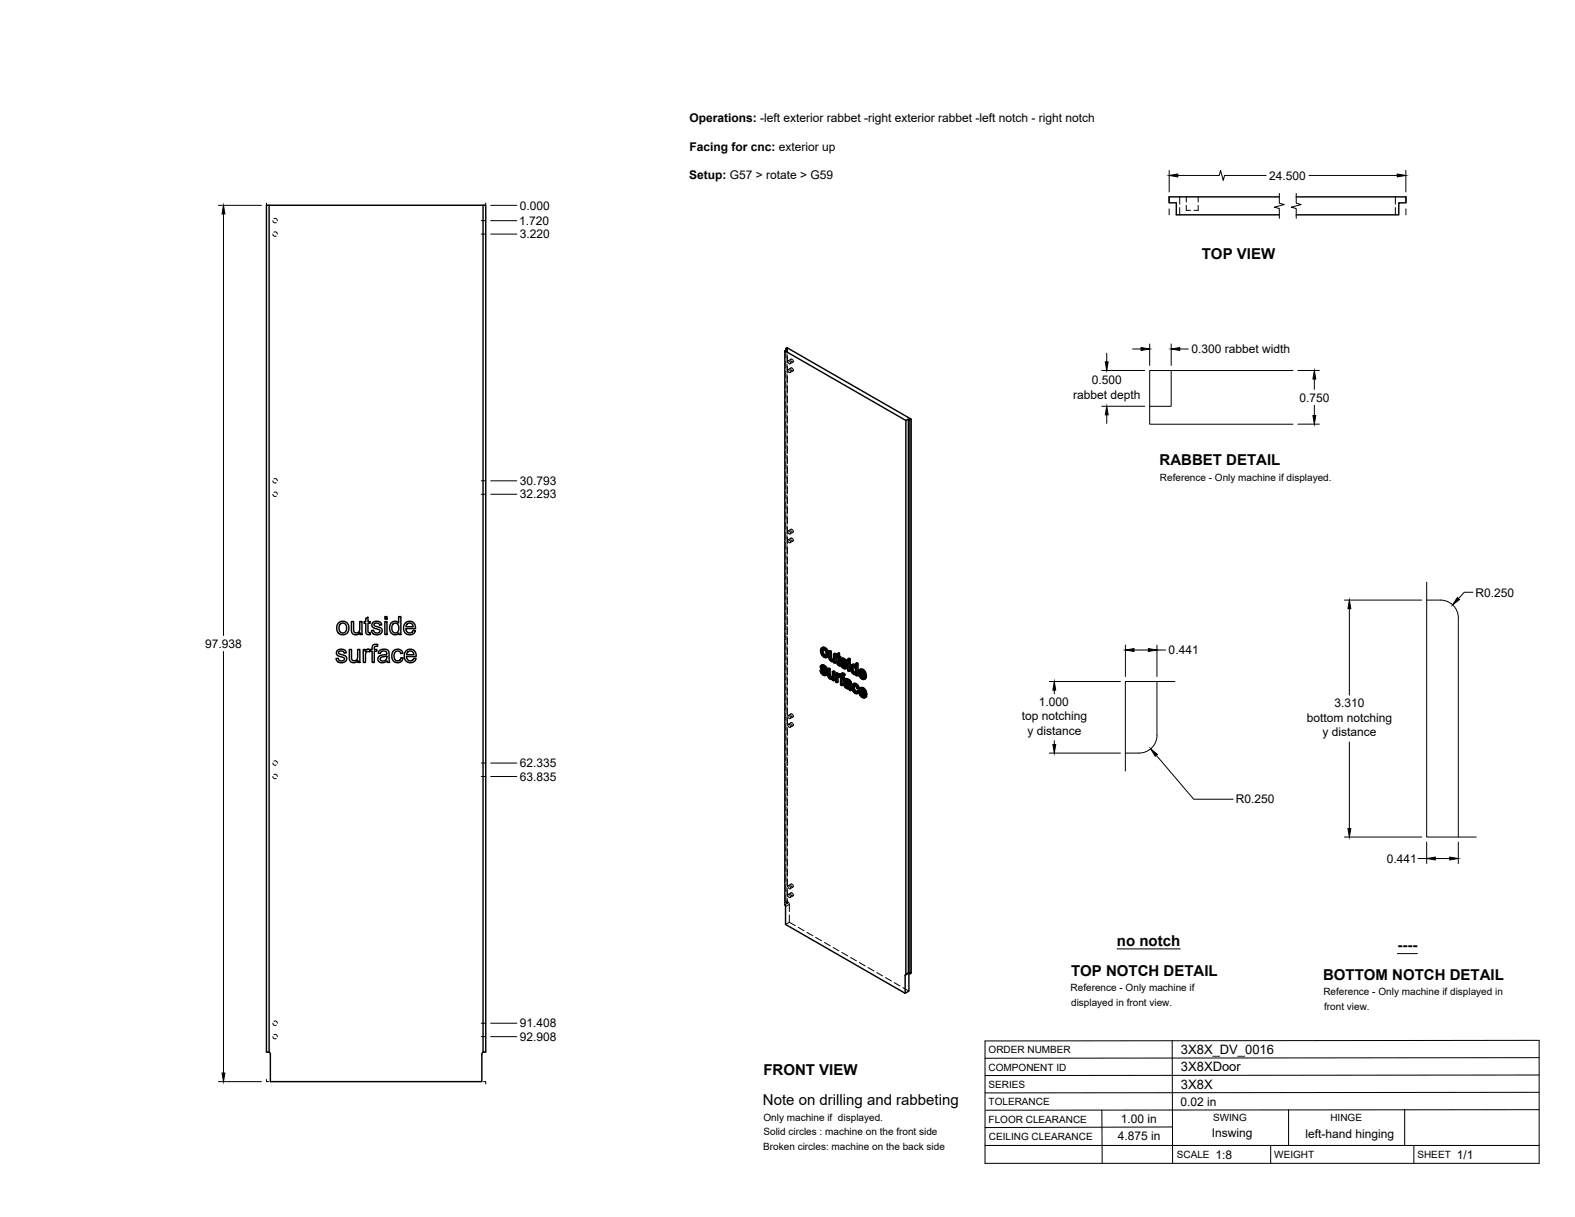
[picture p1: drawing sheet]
<svg xmlns="http://www.w3.org/2000/svg" width="559mm" height="432mm" viewBox="0 0 559 432" stroke-linecap="round" stroke-linejoin="round" font-family="sans-serif">
<!-- layer: Visible -->
<g fill="none" stroke="#000" stroke-width=".51">
<path d="M95.5 72.8h-1v300.5h1l.4 .7M171.4 72.8h.9v300.5h-.9M171.4 72.8h-75.9v300.6M171.4 72.8v300.6M453.9 69.9h-39.1v2.1h2.5v4.2h36.6M459.9 69.9h38.9v2.1h-2.5v4.2h-36.4M278.8 124.3v-.7l.5-.2 44 25.3v196.5l-.5 .3M278.8 123.6l.6 .4-1 .5M321.4 149.2l-43-24.7v196.5l.3 .6v6.4l42.4 24.4M321.4 149.2l.9-.5v196.5M321.4 149.2v196.6M322.3 148.7l.5 .3v196.5"/>
<path d="M323.3 148.7l-.5 .3M129.8 219.4l.8-.5v1.6h.7v.6h-.7v2.9l.1 .4h.6l.1 .7a1.15 1.15 0 0 1-1.3-.1 1.15 1.15 0 0 1-.3-1.2v-2.7h-.6v-.6h.6zM136.5 218.8h.8v.9h-.8zM119.6 230.8l1-.4a1.69 1.69 0 0 1 2.3 1.2l-.8 .1a.96 .96 0 0 0-1-.8 .96 .96 0 0 0-.9 .9l.1 .2a3.3 3.3 0 0 1 2.7 1.3 1.9 1.9 0 0 1-1.3 1.8 1.9 1.9 0 0 1-2.2-.7l-.3-.7 .8-.1a1.08 1.08 0 0 0 1.1 .9 1.08 1.08 0 0 0 1-1l-.4-.3a2.55 2.55 0 0 1-2.3-1.2zM120.2 220.9a2.3 2.3 0 0 1 3.6 1.8 2.3 2.3 0 0 1-3.4 2.2 2.77 2.77 0 0 1-.2-4zM120.6 221.5l.7-.4a1.72 1.72 0 0 1 1.7 1.8 1.72 1.72 0 0 1-1.8 1.6l-.2-.1a2.22 2.22 0 0 1-.4-2.9zM123.9 230.4h.8v2.6a1.15 1.15 0 0 0 1.2 1.5 1.15 1.15 0 0 0 1-1.6v-2.5h.8v4.6h-.7v-.6a1.65 1.65 0 0 1-2 .7 1.65 1.65 0 0 1-1.1-1.8zM124.7 220.5h.8v2.6a1.15 1.15 0 0 0 1.1 1.5 1.15 1.15 0 0 0 1-1.6v-2.5h.8v4.6h-.7v-.6a1.65 1.65 0 0 1-1.9 .7 1.65 1.65 0 0 1-1.1-1.8zM128.9 230.4h.7v.7a1.11 1.11 0 0 1 1.7-.5l.7-.2v-.4a1.31 1.31 0 0 1 .6-1.3 1.31 1.31 0 0 1 1.4 0l-.1 .6a.72 .72 0 0 0-.8 0 .72 .72 0 0 0-.3 .7v.4h.9v.7h-.9v3.9h-.8v-3.9h-.7v-.4l-.2 .6a.86 .86 0 0 0-1.4 .6v3.1h-.8zM132.3 220.8l.8-.3a1.73 1.73 0 0 1 2.3 1.2l-.7 .1a.93 .93 0 0 0-1-.9 .93 .93 0 0 0-.9 1.1l1 .3a1.54 1.54 0 0 1 1.8 1.9 2.03 2.03 0 0 1-2.1 1.1 2.03 2.03 0 0 1-1.7-1.5l.7-.2a1.11 1.11 0 0 0 1.1 1 1.11 1.11 0 0 0 1.1-1l-.3-.2a2.52 2.52 0 0 1-2.5-1.4zM134.7 230.8v-.1a1.94 1.94 0 0 1 2-.4 1.94 1.94 0 0 1 1.3 1.6l.3 3.1h-.8l-.2-.5a1.76 1.76 0 0 1-1.9 .7 1.76 1.76 0 0 1-1.3-1.6v-.2a1.76 1.76 0 0 1 1.7-1l.4-.1a.8 .8 0 0 0 1-.7 1.24 1.24 0 0 0-1.2-.6 1.24 1.24 0 0 0-1.1 .9l-.7-.1zM135 233.4l2.2-.7a1.3 1.3 0 0 1-.6 1.7 1.3 1.3 0 0 1-1.7-.6z"/>
<path d="M136.5 220.5h.8v4.6h-.8zM138.8 221a1.73 1.73 0 0 1 2.6 .1v-2.3h.8v6.3h-.7v-.5l-.6 .5a2.23 2.23 0 0 1-2.4-.8 2.23 2.23 0 0 1-.2-2.4zM139.4 221.5l.5-.4a1.81 1.81 0 0 1 1.7 1.3 1.81 1.81 0 0 1-.8 2.1h-.1a1.77 1.77 0 0 1-1.7-1.1 1.77 1.77 0 0 1 .4-1.9zM139.6 231a1.96 1.96 0 0 1 3.3 .8l-.7 .1a1.26 1.26 0 0 0-1.6-.8 1.26 1.26 0 0 0-.8 1.6l.2 1a1.17 1.17 0 0 0 1.2 .8 1.17 1.17 0 0 0 1-1.1h.8l-.3 1a2.17 2.17 0 0 1-2.9 .3 2.17 2.17 0 0 1-.7-2.8zM143.8 221.1a2.15 2.15 0 0 1 2.5-.4 2.15 2.15 0 0 1 1.1 2.3h-3.4l.1 .7a1.29 1.29 0 0 0 1.3 .9 1.29 1.29 0 0 0 1.2-1l.8 .2a2.25 2.25 0 0 1-3 1.2 2.25 2.25 0 0 1-1.1-3.1zM144 231a2.15 2.15 0 0 1 2.6-.4 2.15 2.15 0 0 1 1.1 2.3h-3.5l.2 .7a1.31 1.31 0 0 0 1.2 .9 1.31 1.31 0 0 0 1.2-.9l.8 .1-.3 .6a2.32 2.32 0 0 1-3.2 .3 2.32 2.32 0 0 1-.4-3.2zM144.4 221.4l.7-.3 .8 .1 .5 .5 .2 .7h-2.6zM144.7 231.3l.4-.3h.8a1.23 1.23 0 0 1 .9 1.3h-2.5zM291 237.9l.7 1.4 .8 .4 .5-.1M291.3 236.2l.6-.3 .8 .3 .8 1.3-.5 .3-.1-.6M291.6 231.2v-.3a.65 .65 0 0 1 .7-.6 .65 .65 0 0 1 .6 .8l.2 1.4-.3 .3h-.5M291.6 237.7l-.6 .2 .4 .2"/>
<path d="M291.6 238.7l.5 .4 .4-.3M291.7 237.3l1 .9 .5-.2M291.8 237.9l-.4 .2 .1 .4 .6-.1M291.8 235.9l-.8 .6 .2 .8 .6 .6a1.14 1.14 0 0 1 .8 1.3l-.5-.1M291.8 236.6l-.3 .4 .5-.2M291.8 232.2l.5 .6 .5-.3M291.9 238l.8 .9M292 236.7l.6 .7M292 236.3l.5 .4 .5-.2M292 230.9l-.4 .3v.4l.2 .6 .4-.3M292 236.8l1 1M292 236.8l-.4-.2-.1 .2"/>
<path d="M292.1 235.9l-.8 .3M292.1 230.4l.1 1.4 .8 .8M292.1 237l-.4 .3-.2-.3M292.3 230l.9 .9 .5-.2M292.5 236.1l-.5 .2-.4-.1M292.5 236.7l.4 .5 .4-.2M292.7 238.2l.3 .5 .5-.3M292.8 229.8l-.5 .2-.8-.1M292.9 237.7l.5 .5 .2 .8-.7 .7M293 238.7l.1 .5 .5-.3M293.1 239.2l-.1 .4 .5-.3M293.2 230.9l.4 1.4 .4-.3"/>
<path d="M293.4 233.1a1.53 1.53 0 0 1-2.1-1.3l-.2-1.1 .3-.7 .9-.4 .9 .4 .6 .9 .2 1-.1 .9-.7 .5M293.6 232.3l-.2 .8 .5-.3M293.6 237.3l.5 .3 .4-.3M294.1 231.1l.4 .3 .5-.3M294.1 237.6v2.2l.5-.2M294.1 239.8l.2 .4 .4-.2M294.5 231.4v2.2l.5-.3M294.5 233.6l.2 .4 .5-.3M294.7 234l.3 .3 .5-.3M295 234.3l.4 .1M295.3 238.3l.5 .2 .4-.2M295.4 234.4l.2-.1z"/>
<path d="M295.7 234.1l-.7-.6v-2.4l-.5-.3-.4 .3 .1 2.6 .8 1h.8M295.7 232.1l.5 .2 .4-.2M295.8 238.5v3.1l.4-.3v-3l-.4-.3-.5 .3v1.8l-.3 .5 .2-.1M295.8 234.7v.4l.4 .2M295.8 234.7l-.2 .1M296.2 232.3v3l.4-.2v-3l-.4-.3-.5 .3v2.1M296.6 233l.3 .2 .2 2.5 .7 .6 .4-.2M296.9 232.4l-.3 .2 .3 .1v-.7l.9-.3v1l.5 .3v.4l-.5 .3v-.4M297.3 239.3v-.4l-.4-.2-.5 .3v3l.5 .2M297.3 239.9l-.3 .2-.1 .5 .4-.2M297.3 238.9l-.5 .3-.4-.2M297.4 239.9l-.1 2.1-.4 .2v-1.6"/>
<path d="M297.4 239.9l.5 .3M297.4 239.9l-.4 .2M297.4 232v1l.4-.3M297.4 233l.4 .3 .5-.3M297.4 239.4l.4 .4M297.6 239.1l-.8 .5v-.4M297.6 235.7l.2 .1M297.8 231.7l-.9 .3M297.8 239.8v.4M297.8 239.9l-.1 .3M297.8 235.8l.1 .5M297.9 239.2l-.8 .2"/>
<path d="M297.9 235.2l-.5 .3v-2.1l.4 .3v1.4l.3 .4M297.9 235.4l-.5 .1M298.1 235.5l.7 1.4 .8 .4 .5-.1M298.1 235.5l-.6 .1M298.1 235.5h.1M298.1 235.6l-.3 .2M298.4 233.8l.6-.3 .8 .3 .8 1.3-.5 .3-.1-.6M298.4 239.1l.8-.3 .6 .4-.1 .4-.4 .3 .1-.4M298.6 234.4l.4-.1 1.1 1.1M298.7 235.3l-.6 .2 .4 .2M298.7 236.3l.5 .4 .5-.2M298.8 234.9l1 1 .5-.3"/>
<path d="M298.9 235.5l-.4 .2 .1 .4 .6-.1M298.9 234.3l-.3 .4 .5-.3M298.9 233.5l-.6 .4-.1 .6 1.6 2.1M298.9 238.8l-.6 .3-.1 .9-.4-.2 .4-.3-.3-.3M299 239.2l.4 .3 .4-.3M299 235.6l.8 .9M299.1 234.3l.6 .7M299.1 239.7l.5 .6v.4l-.4 .2v-.4M299.1 233.9l.6 .5 .4-.3M299.2 236.7l.5 .1M299.2 233.5l-.8 .3M299.3 234.6l-.5 .3-.2-.2"/>
<path d="M299.3 239.9l-.6-.3v.6l.4-.2M299.4 238.9l-.4 .3-.5-.2M299.6 233.7l-.5 .2-.4-.1M299.7 234.4l.3 .4 .4-.2M299.8 236.6l-.1 .2M299.8 235.9l.3 .4 .5-.3M300 235.3l.6 .7 .1 .6-.7 .7M300.1 236.3l.1 .5 .5-.3M300.2 236.8l-.1 .4 .5-.3M300.8 233.8l.4 .3 .5-.3M301.2 234.7l.5 .3v3l-.5 .2v-3M301.2 234.7l-.4 .3v3l.4 .2"/>
<path d="M301.2 234.1v.6l.5-.3v-.6l-.5-.2-.4 .2v.6l.4 .3M301.7 235l-.5 .2-.4-.2M302.1 236l.6-.3 .9 .3M302.4 238.3l.5 .5 .4-.2M302.4 236.5l.6 .1 .6 1-.1 1.1-.6 .1M302.5 236.5l-.3 .8M302.6 237l-.4 .3v.5l.2 .5 .5-.3M302.7 236.5l.1 1.4 .7 .8M302.7 235.7l-.4 .2a2 2 0 0 0 1.2 3.4l.1-.1M302.8 236.1l.5 .3M303.3 235.8l-.5 .3-.5-.2M303.6 235.4l.4 .3 .4-.3"/>
<path d="M303.6 239.2v.4l.4 .2M303.6 239.2l-.2 .1M304 235.7v4.1l.4-.2v-4.2l-.4-.2-.4 .2v1.5l-.3-.5 .3-.1M305.2 239.9l.6 .6 .4-.3M305.5 238.4l-.5 .2 1.5 .9-.6-1.2a.49 .49 0 0 0-.6-.2 .49 .49 0 0 0-.3 .5M305.5 238.1v.3l.8 .5M305.5 239.3l.9 1M305.7 239.7l-.5 .2-.2-.9 1.9 1.1M305.8 237.8l.8 .9 .4-.3M306.2 237.5l-.4 .3-.9-.1M306.6 238.7l.3 1.3 .5-.2M294.3 240.2l.3 .3 .5-.2"/>
<path d="M294.6 240.5l.4 .1M295.3 240.4l-.7-.6-.1-2.5-.4-.2-.5 .2 .1 2.5 .7 1.1 .5 .2 .5-.2M295.4 240.9v.4l.4 .3M295.4 240.9l-.2 .1M297.8 240.2l.4 .2v2.6l.5 .2M298.7 240.2l.5 .3 .4-.2M299.1 240.9v2.1l-.4 .2v-2.6l.5 .3M299.6 242.4l.6-.3 1 .3M299.7 241.1l.5-.3 .6 .1 1.1 .9 .3 3-.4 .2-.2-.4M299.9 242.9l.3-.1a.77 .77 0 0 1 .9 1M300 243.5l.4 .4 .4-.3M300 242.8l-.2 .3"/>
<path d="M300.1 242.1l-.7 .6 .2 .9 .9 .7h.7l.1 .5 .5 .2M300.2 242.9l-.4 .4 .2 .2 .4-.2M300.3 242.9l.2 .5 .6 .4M300.3 241.6l-.4 .3a.8 .8 0 0 1 .9-.1 .8 .8 0 0 1 .4 .8l-1.2-.3M300.4 243.9l.4 .1M300.4 242.1l-.7 .2M300.5 240.8l-1 .5-.1 .2 .5 .4M300.6 241.3l.6 .4 .4-.3M300.8 244l.3-.1zM301.1 241l-.5 .3-.6-.3M301.2 241.7l.3 .4 .4-.3M301.5 242.1l.1 .4 .4-.2"/>
<path d="M301.6 242.5v2.1l.5-.3M302.5 242.8l.7-.4 .7 .3 .6 .5 .3 1-.4 .2-.3-.9M302.6 244l.2 1 .5-.2M302.8 245l.6 .6 .4-.3M303.1 243.8l-.5 .2 .1-.4a.69 .69 0 0 1 .8-.3 .69 .69 0 0 1 .4 .8l.5 .3M303.1 243.2l.1 1.3 .8 .9M303.2 242.4l-.5 .3a1.98 1.98 0 0 0 .1 2.9l.8 .5h.5M303.4 242.9l.7 .6 .4-.3M303.8 242.6l-.4 .3-.7-.2M304 245.2l-.2 .4h-.4M304.7 245.4l-.6 .7 .6-.4M304.7 245.1l-.2-.2-.5 .3 .4 .3"/>
<path d="M305.4 246.5l.5 .6 .5-.3M305.6 244.9l-.4 .3 1.4 .8-.6-1.1a.48 .48 0 0 0-.5-.3 .48 .48 0 0 0-.3 .6M305.6 244.6v.3l.9 .5M305.7 245.9l.9 1M305.8 240.5l.4 .1M305.8 246.2l-.4 .3-.3-.9 2 1.1M305.9 244.3l.8 .9 .5-.2M305.9 247.1h.4M306.3 244.1l-.4 .2-.9-.1M306.5 240.3l.4 .3 .5-.3M306.5 240.3l-.2 .2M306.6 246.8l.5 .4 .4-.3"/>
<path d="M306.6 246.8l-.2 .3M306.7 245.2l.4 1.4 .4-.3M306.8 240.1l-.3 .2M306.9 240l.5-.1v-.6l-.7-1.4-.9-.6-.9 .4-.4 1 .4 1.3 1.3 1.1 .5-.1 .2-.4M307 246.6l-.4 .2M307 240.1l.3 .4-.7 .5M307.1 246.6l.4-.2v-.4l-.6-1.5-1-.6-.9 .3-.3 1.2 .4 1.3 1.3 1 .7-.5M307.1 246.7l.4 .2-.7 .7M321.4 345.7l-.3 .4M322.3 345.2l-.9 .6M322.3 345.2l.2 .1M322.5 345.3v6.3l-1.4 .8v-6.3"/>
<path d="M322.5 345.3l.3 .2M322.5 345.3h.1M171.4 373.3l-.5 .7v9.8h-75v-9.7"/>
</g>
<!-- layer: Hidden -->
<g fill="none" stroke="#000" stroke-width=".35">
<path d="M96.8 78.3l.4 .7h.8M97.2 77.6h.7l.5 .7M418.5 69.9v2.5M418.5 73.6v2.6M420.9 72.8v1.8h1.5M420.9 69.9v1.7M425.1 72.8v1.8h-1.5M425.1 69.9v1.7M495.1 69.9v2.5M495.1 73.6v2.6M96.8 83.1l.4 .6h.8M97.2 82.4l.7-.1 .5 .8"/>
<path d="M278.8 124.3v2.7M278.8 128.1v2.4M278.8 131.7v2.4M278.8 135.3v2.4M278.8 138.9v2.3M279.3 123.4v1.2M279.3 125.8v2.4M279.3 129.3v2.4M279.3 132.9v2.4M279.3 136.5v2.4M279.4 124v1.2M279.4 126.4v2.4"/>
<path d="M279.4 130v2.3M279.4 133.5v2.4M279.4 137.1v2.4M279.6 128.1a.55 .55 0 0 1 .7 .2 .55 .55 0 0 1-.3 .8l-.4-.4zM279.6 131.1a.56 .56 0 0 1 .7 .4 .56 .56 0 0 1-.3 .7l-.5-.6zM280.6 130.5a.6 .6 0 0 1 .7 .4 .6 .6 0 0 1-.2 .7l-.5-.4zM280.6 127.4a.6 .6 0 0 1 .7 .4 .6 .6 0 0 1-.2 .7l-.5-.4zM280.7 130.5l-1 .6M280.7 127.4l-1 .6M281.3 131.6l-1 .6M281.3 128.5l-1 .6M278.8 142.4v2.4"/>
<path d="M278.8 146v2.4M278.8 149.6v2.4M278.8 153.1v2.4M278.8 156.7v2.4M279.3 140.1v2.4M279.3 143.6v2.4M279.3 147.2v2.4M279.3 150.8v2.4M279.3 154.4v2.3M279.3 157.9v2.4M279.4 140.7v2.3M279.4 144.3v2.3"/>
<path d="M279.4 147.8v2.4M279.4 151.4v2.4M279.4 155v2.3M279.4 158.5v2.4M96.8 175.4l.4 .6h.8M96.8 170.6l.4 .7h.8M97.2 174.7l.7-.1 .5 .8M97.2 169.9h.7l.5 .7M278.8 160.3v2.4M278.8 163.9v2.3M278.8 167.4v2.4M278.8 171v2.4"/>
<path d="M278.8 174.6v2.4M278.8 178.2v2.3M279.3 161.5v2.4M279.3 165.1v2.4M279.3 168.7v2.3M279.3 172.2v2.4M279.3 175.8v2.4M279.3 179.4v2.4M279.4 162.1v2.4M279.4 165.7v2.4M279.4 169.2v2.4M279.4 172.8v2.4"/>
<path d="M279.4 176.4v2.4M279.4 180v2.4M278.8 181.7v2.4M278.8 185.3v2.4M278.8 188.9v2.3M278.8 192.4v2.4M278.8 196v2.4M278.8 199.6v2.4M279.3 182.9v2.4M279.3 186.5v2.4M279.3 190.1v2.4M279.3 193.7v2.3"/>
<path d="M279.3 197.2v2.4M279.4 183.5v2.4M279.4 187.1v2.4M279.4 190.7v2.4M279.4 194.2v2.4M279.4 197.8v2.4M279.6 191.5a.6 .6 0 0 1 .7 .3 .6 .6 0 0 1-.2 .8l-.5-.4zM279.6 188.4a.56 .56 0 0 1 .7 .3 .56 .56 0 0 1-.3 .7l-.5-.6zM280.6 191a.55 .55 0 0 1 .7 .3 .55 .55 0 0 1-.3 .7l-.4-.7zM280.6 187.9a.55 .55 0 0 1 .7 .3 .55 .55 0 0 1-.3 .7l-.4-.7zM280.7 190.9l-1 .6M280.7 187.8l-1 .6"/>
<path d="M281.3 192l-1 .6M281.3 188.9l-1 .6M278.8 203.2v2.3M278.8 206.7v2.4M278.8 210.3v2.4M278.8 213.9v2.4M278.8 217.4v2.4M279.3 200.8v2.4M279.3 204.4v2.4M279.3 207.9v2.4M279.3 211.5v2.4M279.3 215.1v2.4"/>
<path d="M279.3 218.7v2.3M279.4 201.4v2.4M279.4 205v2.3M279.4 208.5v2.4M279.4 212.1v2.4M279.4 215.7v2.4M279.4 219.2v2.4M278.8 221v2.4M278.8 224.6v2.4M278.8 228.2v2.3M278.8 231.7v2.4M278.8 235.3v2.4"/>
<path d="M278.8 238.9v2.4M279.3 222.2v2.4M279.3 225.8v2.4M279.3 229.4v2.4M279.3 232.9v2.4M279.3 236.5v2.4M279.4 222.8v2.4M279.4 226.4v2.4M279.4 230v2.3M279.4 233.5v2.4M279.4 237.1v2.4M291.4 237.7l.4 .9"/>
<path d="M291.5 236.4l-.5 .2M291.6 236.1l-.5 .2M291.6 230.7l-.5 .2M291.6 237.7l.3 .3M291.6 236.8l-.5 .3M291.7 235.9l-.2 .8 .7 .9a1.13 1.13 0 0 1 .9 1.3h-.4M291.8 238.6l.7 .7 .8 .1M291.8 238.6l-.5 .2M291.9 237.8l-.1 .1M291.9 237.3l-.5 .3M291.9 232l.9 .9 .9 .1M291.9 232l-.4 .3"/>
<path d="M291.9 236.6h-.1M292 229.6l-.4 .9 .3 1.5M292.1 236.4l-.6 .2M292.2 230.2l-.1 .2M292.2 230.2l.8 .2 .5 .9v.9l-.5 .4M292.2 230.2l-.4 .2M292.5 236.5l-.5 .2a.33 .33 0 0 1 .2-.4 .33 .33 0 0 1 .4 .3l.9 .9M292.6 237.4l.3 .3M292.6 239.2l.4-.2-.9 .5M292.8 230.2l-.5 .3M292.8 232.9l-.5 .3M292.9 236.9l-.5 .2"/>
<path d="M293 238.4l-.5 .2M293.1 237.3l-.5 .3M293.1 239.5l-.5 .2M293.1 238.7l-.4 .3M293.3 232.5l-.4 .3M293.3 230.8l-.4 .3M293.4 233.1l-.4 .3M293.6 231.8l-.5 .2M294.1 237.1l.2 2.8 .8 .8 .7-.1v.5l.4 .2M294.1 239.4l-.4 .3M294.3 239.9l-.5 .3M294.5 230.8v2.4l.3 .6 .7 .7 .7-.1v.4l.4 .3"/>
<path d="M294.5 233.2l-.4 .2M294.7 233.7l-.5 .2M295 234.1l-.5 .2M295.4 234.4l-.4 .3M295.8 238v1.9l-.2 .4-.3 .1M296 234.1l-.4 .3M296.1 234l-.5 .3 .3-.2M296.2 231.8v2l-.5 .3M296.2 234.8l-.4 .3M296.2 234.4l-.4 .3M296.9 238.7v3l.4 .3M297.1 232.3l-.2 .1"/>
<path d="M297.3 239.4l-.5 .2M297.4 231.8v.7l-.3-.2v.4l.3 .2 .1 2.4 .8 .8-.2-.6M297.4 232.5l-.8 .5v-.4M297.4 232.9l-.5 .3M297.4 239.8l-.1 .1M297.5 235.3l-.5 .2M297.5 239.2l-.2 .1M297.5 239.7l-.4 .2M297.6 239.6l-.5 .3M297.6 235.6l-.4 .3M297.8 239.7l-.4 .2 .3-.3 .5 .4 .1-.4 .4 .5v2.6l.4 .3M297.8 233.2l-.4 .2"/>
<path d="M298 235.9l-.4 .3M298.3 233.4l-.5-.2v.5M298.3 239.6l-.5 .3M298.3 239.9l-.4 .3 .3-.2M298.3 235.6h-.2M298.3 236.1h-.1M298.5 235.3l.4 .9M298.6 234l-.4 .3M298.7 239.7l-.5 .3M298.7 233.7l-.5 .2M298.7 235.3l.3 .3M298.7 234.5l-.4 .2"/>
<path d="M298.7 239l-.4 .2M298.8 233.6l-.2 .7 .7 .9a1.14 1.14 0 0 1 .9 1.3h-.4l.4-.2M298.9 238.8l-.2 .9-.4-.2M298.9 236.2l.8 .7 .8 .1M298.9 236.2l-.5 .2M299 235.4l-.1 .1M299 234.9l-.5 .3M299 234.2l-.1 .1M299.1 234.3a.33 .33 0 0 1 .2-.4 .33 .33 0 0 1 .4 .3l.5 .7 .4 .2M299.1 234l-.4 .3M299.2 234l-.5 .3M299.2 239.4l-.5 .2"/>
<path d="M299.5 239.4l-.5 .3M299.6 234.1l-.5 .3M299.7 236.9l-.5 .2M299.7 235l.3 .3M299.7 239.6l-.4-.2-.2 .3M300 234.5l-.4 .2M300.1 236.6l-.4 .2 .4-.2M300.1 236l-.4 .2M300.2 234.9l-.5 .3M300.2 237.1l-.5 .2M301.2 234.7v3l.5 .3M301.2 233.6v.5l.5 .3"/>
<path d="M301.2 237.7l-.4 .3M301.2 234.1l-.4 .3M302.2 236.7l-.5 .3M302.3 236l-.4 .3M302.3 237.7l-.4 .2M302.5 235.8l-.3 .7v.8a1.49 1.49 0 0 0 1.8 1.7v.3l.4 .3M302.7 238.4l-.4 .3M302.8 236.3l-.1 .2M302.8 236.3l.7 .1 .5 .8v1.2l-.5 .3M302.8 236.3l-.3 .2M302.9 236.2l-.5 .3M303.3 239l-.4 .2"/>
<path d="M303.3 236.3l-.4 .2M303.7 236.2l-.1 .1M303.8 238.6l-.4 .2M303.8 236.8l-.4 .3M304 235.2v1.4l-.4-.6M304 236.6l-.4 .3M304 239.3l-.4 .3M304 239l-.4 .2M304 237.9l-.4 .2M305 238.4l-.5 .3M305.3 239.7l-.4 .3M305.3 237.4l-.3 .8 .3 1.5 .9 1 .9 .1"/>
<path d="M305.4 238.8l-.4 .2M305.5 239.3l-.1-.5 2 1.1M305.7 237.9l-.2 .2M305.7 237.9l.8 .3 .4 1-.6-.3M305.7 237.9l-.5 .2M306.2 237.9l-.4 .3M306.7 238.5l-.4 .3M306.9 239.2l-.4 .3M278.8 242.4v2.4M278.8 246v2.4M278.8 249.6v2.4M278.8 253.2v2.3"/>
<path d="M278.8 256.7v2.4M279.3 240.1v2.4M279.3 243.7v2.3M279.3 247.2v2.4M279.3 250.8v2.4M279.3 254.4v2.4M279.3 258v2.3M279.4 240.7v2.4M279.4 244.3v2.3M279.4 247.8v2.4M279.4 251.4v2.4M279.4 255v2.4"/>
<path d="M279.4 258.6v2.3M279.6 253.9a.55 .55 0 0 1 .7 .3 .55 .55 0 0 1-.3 .8l-.4-.5zM279.6 257a.56 .56 0 0 1 .7 .3 .56 .56 0 0 1-.3 .8l-.5-.7zM280.6 256.4a.6 .6 0 0 1 .7 .4 .6 .6 0 0 1-.2 .7l-.5-.4zM280.6 253.3a.6 .6 0 0 1 .7 .4 .6 .6 0 0 1-.2 .7l-.5-.4zM280.7 256.4l-1 .6M280.7 253.3l-1 .6M281.3 257.5l-1 .6M281.3 254.4l-1 .6M294.6 240.3l-.5 .3M295 240.7l-.5 .2M295.4 240.4l-.2 .1"/>
<path d="M295.6 240.3l-.5 .3M295.7 240.2l-.4 .3M295.8 240.6l-.4 .3M295.8 241.1l-.4 .2M296.9 241.7l-.5 .3M298.7 242.7l-.5 .3M298.7 240.1l-.5 .3M299.1 240.4l-.4 .2M299.6 240.7l-.5-.3v.5M299.8 242.6l-.4 .2M299.9 241.3l-.5 .2M299.9 242.2l-.5 .3"/>
<path d="M300 242.1l-.2 .7 .2 .5 .8 .7 .9 .1 .1 .4M300 243.3l-.4 .3M300.1 240.9l-.5 .2M300.1 240.8l-.2 .5 .4 .3M300.2 242.9l.4-.3a.75 .75 0 0 1 .8 .2 .75 .75 0 0 1 .1 .8l-.4 .2M300.3 241.6a.86 .86 0 0 1 1 0 .86 .86 0 0 1 .3 .9l-.4-.1M300.4 242.6l-.4 .2 .4-.2M300.5 242.6l-.4 .2M300.5 241.3l-.4 .2M300.7 244l-.5 .2M301 241.4l-.5 .3M301.2 244.1l-.5 .3"/>
<path d="M301.4 243.7l-.4 .3M301.5 241.9l-.4 .2M301.6 243.6l-.5 .3 .2-.1M301.6 242.9l-.4 .3M301.6 242.5l-.4 .3M301.6 242.4l-.4 .2M301.7 244.1l-.5 .2M301.8 244.5l.4 .3M301.8 244.5l-.5 .3M302.6 243.5l-.4 .3M302.8 242.7l-.5 .3M302.9 244.9l-.4 .2"/>
<path d="M303 242.5l-.4 1 .3 1.4 .9 .8 .7 .2M303.1 243.2a.77 .77 0 0 1 1-.1 .77 .77 0 0 1 .3 .9l.4 .2M303.3 243l-.5 .2M303.8 245.7l-.4 .3M303.8 243l-.4 .3M304.2 243.4l-.4 .3M304.2 245.4h-.2M304.2 245.4l-.4 .2M304.4 244l-.4 .2M304.5 244.9l-.3 .5M304.7 245.1l.2 .2-.2 .4M304.9 245.3l-.2 .1"/>
<path d="M305.1 245l-.4 .2M305.5 244l-.4 .8 .4 1.5 .9 .9 .8 .1M305.5 246.3l-.5 .2M305.6 245.3l-.5 .3M305.7 245.9l-.1-.6 1.9 1.1M305.8 244.4l-.2 .2M305.8 244.4l.9 .4 .4 .9-.6-.3M305.8 244.4l-.4 .3M306.2 240.7l-.4 .2M306.3 244.5l-.4 .2M306.4 247.2l-.5 .3M306.4 240.3h.2"/>
<path d="M306.6 246.9h.2M306.7 240.3l-.4 .2 .3-.2M306.8 246.9l-.4 .2M306.9 245.1l-.5 .2M306.9 240l-.1 .1M307 240.8l-.5 .3M307 240.1l-.4 .2M307 246.6h.1M307.1 245.7l-.5 .3M307.1 247.4l-.4 .3M307.1 246.7l-.3 .2M96.8 275.5l.4 .7h.8"/>
<path d="M96.8 270.7l.4 .7h.8M97.2 274.8h.9l.3 .7M97.2 270.1h.9l.3 .6M278.8 260.3v2.4M278.8 263.9v2.4M278.8 267.4v2.4M278.8 271v2.4M278.8 274.6v2.4M278.8 278.2v2.3M279.3 261.5v2.4M279.3 265.1v2.4M279.3 268.7v2.3"/>
<path d="M279.3 272.2v2.4M279.3 275.8v2.4M279.3 279.4v2.4M279.4 262.1v2.4M279.4 265.7v2.4M279.4 269.3v2.4M279.4 272.8v2.4M279.4 276.4v2.4M279.4 280v2.4M278.8 281.7v2.4M278.8 285.3v2.4M278.8 288.9v2.4"/>
<path d="M278.8 292.5v2.3M278.8 296v2.4M278.8 299.6v2.4M279.3 283v2.3M279.3 286.5v2.4M279.3 290.1v2.4M279.3 293.7v2.4M279.3 297.2v2.4M279.4 283.5v2.4M279.4 287.1v2.4M279.4 290.7v2.4M279.4 294.3v2.4"/>
<path d="M279.4 297.8v2.4M278.8 303.2v2.4M278.8 306.7v2.4M278.8 310.3v2.4M278.8 313.9v2.4M278.8 317.5v2.6M279.3 318.7v1.2l.5 .3 .3 .7v2.5M279.3 319.9l-.5 .2 .6 .4M279.3 300.8v2.4M279.3 304.4v2.4M279.3 308v2.3M279.3 311.5v2.4"/>
<path d="M279.3 315.1v2.4M279.4 301.4v2.4M279.4 305v2.4M279.4 308.5v2.4M279.4 312.1v2.4M279.4 315.7v2.4M279.4 319.3v1.2M279.6 317.4a.6 .6 0 0 1 .7 .3 .6 .6 0 0 1-.2 .8l-.5-.5zM279.6 314.3a.56 .56 0 0 1 .7 .3 .56 .56 0 0 1-.3 .7l-.5-.6zM280.6 316.8a.55 .55 0 0 1 .7 .3 .55 .55 0 0 1-.3 .8l-.4-.7zM280.6 313.7a.58 .58 0 0 1 .7 .3 .58 .58 0 0 1-.2 .8l-.5-.5zM280.7 316.8l-1 .6"/>
<path d="M280.7 313.6l-1 .6M281.3 317.9l-1 .6M281.3 314.7l-1 .6M279.4 320.5l-1 .5M280.1 324.6v2.6l2.1 1.2M280.1 327.2l-1.4 .8M283.2 329l2.1 1.2M286.3 330.8l2.1 1.2M289.4 332.6l2.1 1.2M292.5 334.4l2.1 1.2M295.6 336.2l2 1.2M298.7 337.9l2.1 1.2"/>
<path d="M301.8 339.7l2 1.2M304.9 341.5l2 1.2M308 343.3l2 1.2M311.1 345.1l2 1.2M314.2 346.9l2 1.1M317.3 348.6l2 1.2M320.4 350.4l2.1 1.2M322.6 345l-1.3 .8M323.3 345.2l-.6-.2-.2 .3M96.8 367.8l.4 .7h.8M96.8 363.1l.4 .6h.8M97.2 367.1l.9 .1 .3 .6"/>
<path d="M97.2 362.4h.9l.3 .7"/>
</g>
<!-- layer: Reference -->
<g fill="none" stroke="#000" stroke-width=".35">
<path d="M94.5 72v.8h.8M170.8 78.3h1.5M172.3 72v.8h-.8M414.8 69.9v2.1M414.8 74.1v2.1M498.8 69.9v2.1M498.8 74.1v2.1M170.8 83.1h1.5M415.5 131.5v12.7h-7.6M458.7 131.5h-50.8v19h50.8M170.8 170.6h1.5M170.8 175.4h1.5"/>
<path d="M506.2 212.9a13 13 0 0 1 7.8 .7 6.3 6.3 0 0 1 3.4 5.7v77.7M506.2 206.6v90.4h17.6M410.5 241.8v19a6.4 6.4 0 0 1-6.4 6.4M416.9 241.8h-17.6v31.8M170.8 270.7h1.5M170.8 275.5h1.5M399.3 267.2h4.8M170.8 367.8h1.5M170.8 363.1h1.5M94.5 383v.8h.8M171.5 383.8h.8v.8"/>
</g>
<!-- layer: Hidden Narrow -->
<g fill="none" stroke="#000" stroke-width=".35">
<path d="M292.5 237.9l-.4 .3M294.1 239l-.5 .2M294.5 232.7l-.4 .3M295.8 239.6l-.5 .3M296.2 233.4l-.5 .3M297.4 234.6l-.5 .3M298.7 239.4l-.5 .2M299.1 239.7h.1M299.7 235.5l-.5 .3M300.9 242.7l-.4 .3M301.6 243.1l-.4 .3M279.6 320.1l-.5 .2"/>
<path d="M280.1 320.9l-1.4 .7M322.9 345l-.4 .3"/>
</g>
<!-- layer: Visible Narrow -->
<path d="M292.5 237.4l-.4 .2M294.5 239l-.4 .3M295 232.8l-.5 .2M297.8 234.9l-.4 .3M299.1 239.7l-.4 .2M299.7 235l-.5 .2M300.8 242.2l-.4 .3M302.1 242.7l-.5 .3M302.1 243.4l-.5 .3M322.5 345.3l-1.4 .8" fill="none" stroke="#000" stroke-width=".35"/>
<!-- layer: Titleblock -->
<g fill="none" stroke="#000" stroke-width=".36">
<path d="M349.5 369.3l196.6-.2v43.7h-196.6zM415.9 369.3l.1 43.5M546.1 375.3l-196.6 .2M390.9 393.9l.2 18.9M416 399.9l-66.5 .2M457.2 393.7v12.7M498.4 393.6v12.7M546.1 393.7l-196.3 .2M546.1 387.6l-196.6 .2M546.1 381.4l-196.6 .2M349.5 406.4h196.6M450.8 406.4v6.4"/>
<path d="M501.6 406.4v6.4"/>
</g>
<!-- layer: FD_Dimensions -->
<g fill="none" stroke="#000" stroke-width=".35">
<path d="M77.5 72.9h15.3M79.3 75.9v149.6M174.1 72.9h9.3M174.1 78.3h9.3M414.8 60.5v7.6M417.9 62.3h14.7l.4-1.8 1 3.5 .5-1.7h14.7M464.4 62.3h31.3M498.8 60.5v7.6M174.1 83.1h9.3M390.9 131.4h15.2M392.7 125.3v3.1M401.8 123.8h3.1"/>
<path d="M407.9 122v7.7M415.5 122v7.7M418.6 123.8h3M460.5 131.4h7.6M466.3 134.5v3.7M390.9 144.1h15.2M392.7 147.2v3M460.5 150.5h7.6M466.3 143.8v3.6M174.1 170.6h9.3M174.1 175.4h9.3M477 212.9h27.4"/>
<path d="M478.7 216v30.6M522.6 210.1h-3.1l-2.1 2.3M79.3 231.1v149.6M399.3 228.9v11.1M402.3 230.6h5.1M410.5 228.9v11.1M410.5 230.6h3M372.3 241.8h25.2M374.1 244.9v1.3M174.1 270.7h9.3M174.1 275.5h9.3M372.3 267.2h25.2"/>
<path d="M374.1 262.8v1.4M410.3 268l13.2 15.6h14M478.7 263.3v30.6M477 297h27.4M506.2 298.8v7.6M517.4 298.8v7.6M503.1 304.6h3.1M509.2 304.6h5.1M174.1 363.1h9.3M174.1 367.8h9.3M77.5 383.8h15.3"/>
</g>
<g fill="#000" stroke="#000" stroke-width=".35">
<path d="M79.3 72.9l.5 3h-1zM414.8 62.3l3.1-.6v1.1zM495.7 61.7l3.1 .6-3.1 .5zM392.2 128.4h1l-.5 3zM404.9 123.3l3 .5-3 .5zM415.5 123.8l3.1-.5v1zM466.3 131.4l.5 3.1h-1zM392.7 144.1l.5 3.1h-1zM465.8 147.4h1l-.5 3.1zM478.7 212.9l.6 3.1h-1.1zM517.1 212l.7 .7-2.4 1.9zM399.3 230.6l3-.5v1z"/>
<path d="M407.4 230.1l3.1 .5-3.1 .5zM374.1 241.8l.5 3.1h-1.1zM373.5 264.2h1.1l-.5 3zM408.3 265.7l2.3 2-.7 .6zM478.2 293.9h1.1l-.6 3.1zM506.2 304.6l3-.5v1zM514.3 304.1l3.1 .5-3.1 .5zM78.8 380.7h1l-.5 3.1z"/>
</g>
<!-- layer: Break Lines -->
<path d="M453.9 68.6v3.5l1.7 .5-3.5 .9 1.8 .5v3.5M459.9 68.6v3.5l1.7 .5-3.5 .9 1.8 .5v3.5" fill="none" stroke="#000" stroke-width=".35"/>
<!-- layer: Notes -->
<path d="M396.3 336.7h22.5M495.8 338.3h7.1" fill="none" stroke="#000" stroke-width=".35"/>
<g font-size="5.3">
<text x="426.4" y="92.1">TOP VIEW</text>
<text x="411.4" y="165.1">RABBET DETAIL</text>
<text x="396.3" y="335.5">no notch</text>
<text x="495.8" y="337.2">----</text>
<text x="380" y="346.1">TOP NOTCH DETAIL</text>
<text x="469.4" y="347.5">BOTTOM NOTCH DETAIL</text>
<text x="270.9" y="381.4">FRONT VIEW</text>
<text x="270.7" y="392.2">Note on drilling and rabbeting</text>
</g>
<g font-size="4.6">
<text x="419" y="373.8">3X8X_DV_0016</text>
<text x="419" y="380.1">3X8XDoor</text>
<text x="419" y="386.2">3X8X</text>
</g>
<g font-size="4.3">
<text x="244.6" y="43.2">Operations: -left exterior rabbet -right exterior rabbet -left notch - right notch</text>
<text x="244.6" y="53.4">Facing for cnc: exterior up</text>
<text x="244.5" y="63.6">Setup: G57 &gt; rotate &gt; G59</text>
<text x="450.3" y="63.7">24.500</text>
<text x="184.5" y="74.3">0.000</text>
<text x="184.2" y="79.8">1.720</text>
<text x="184.5" y="84.6">3.220</text>
<text x="422.7" y="125.3">0.300 rabbet width</text>
<text x="387.3" y="136.4">0.500</text>
<text x="380.7" y="141.5">rabbet depth</text>
<text x="461" y="142.5">0.750</text>
<text x="184.5" y="172.1">30.793</text>
<text x="184.5" y="176.9">32.293</text>
<text x="523.5" y="211.6">R0.250</text>
<text x="72.8" y="229.8">97.938</text>
<text x="414.6" y="232.1">0.441</text>
<text x="368.6" y="250.5">1.000</text>
<text x="473.4" y="251">3.310</text>
<text x="362.6" y="255.6">top notching</text>
<text x="463.6" y="256">bottom notching</text>
<text x="364.5" y="260.7">y distance</text>
<text x="469.2" y="261.1">y distance</text>
<text x="184.5" y="272.2">62.335</text>
<text x="184.5" y="277">63.835</text>
<text x="438.4" y="285.1">R0.250</text>
<text x="492" y="306.1">0.441</text>
<text x="184.5" y="364.6">91.408</text>
<text x="184.5" y="369.3">92.908</text>
<text x="418.8" y="392.4">0.02 in</text>
<text x="397.7" y="398.3">1.00 in</text>
<text x="396.6" y="404.3">4.875 in</text>
<text x="430" y="403.6">Inswing</text>
<text x="463.1" y="403.8">left-hand hinging</text>
<text x="431.3" y="411.1">1:8</text>
<text x="516.9" y="411.1">1/1</text>
</g>
<g font-size="3.5">
<text x="411.5" y="170.7">Reference - Only machine if displayed.</text>
<text x="379.9" y="351.7">Reference - Only machine if</text>
<text x="469.5" y="353.1">Reference - Only machine if displayed in</text>
<text x="380" y="356.8">displayed in front view.</text>
<text x="469.8" y="358.2">front view.</text>
<text x="350.8" y="373.6">ORDER NUMBER</text>
<text x="350.8" y="379.9">COMPONENT ID</text>
<text x="350.8" y="386.1">SERIES</text>
<text x="350.8" y="392.2">TOLERANCE</text>
<text x="270.9" y="397.7">Only machine if displayed.</text>
<text x="350.8" y="398.4">FLOOR CLEARANCE</text>
<text x="430.4" y="397.8">SWING</text>
<text x="472" y="397.7">HINGE</text>
<text x="270.8" y="407.9">Broken circles: machine on the back side</text>
<text x="270.9" y="402.8">Solid circles : machine on the front side</text>
<text x="350.8" y="404.4">CEILING CLEARANCE</text>
<text x="417.5" y="410.9">SCALE</text>
<text x="452.1" y="410.9">WEIGHT</text>
<text x="502.9" y="410.9">SHEET</text>
</g>
</svg>
